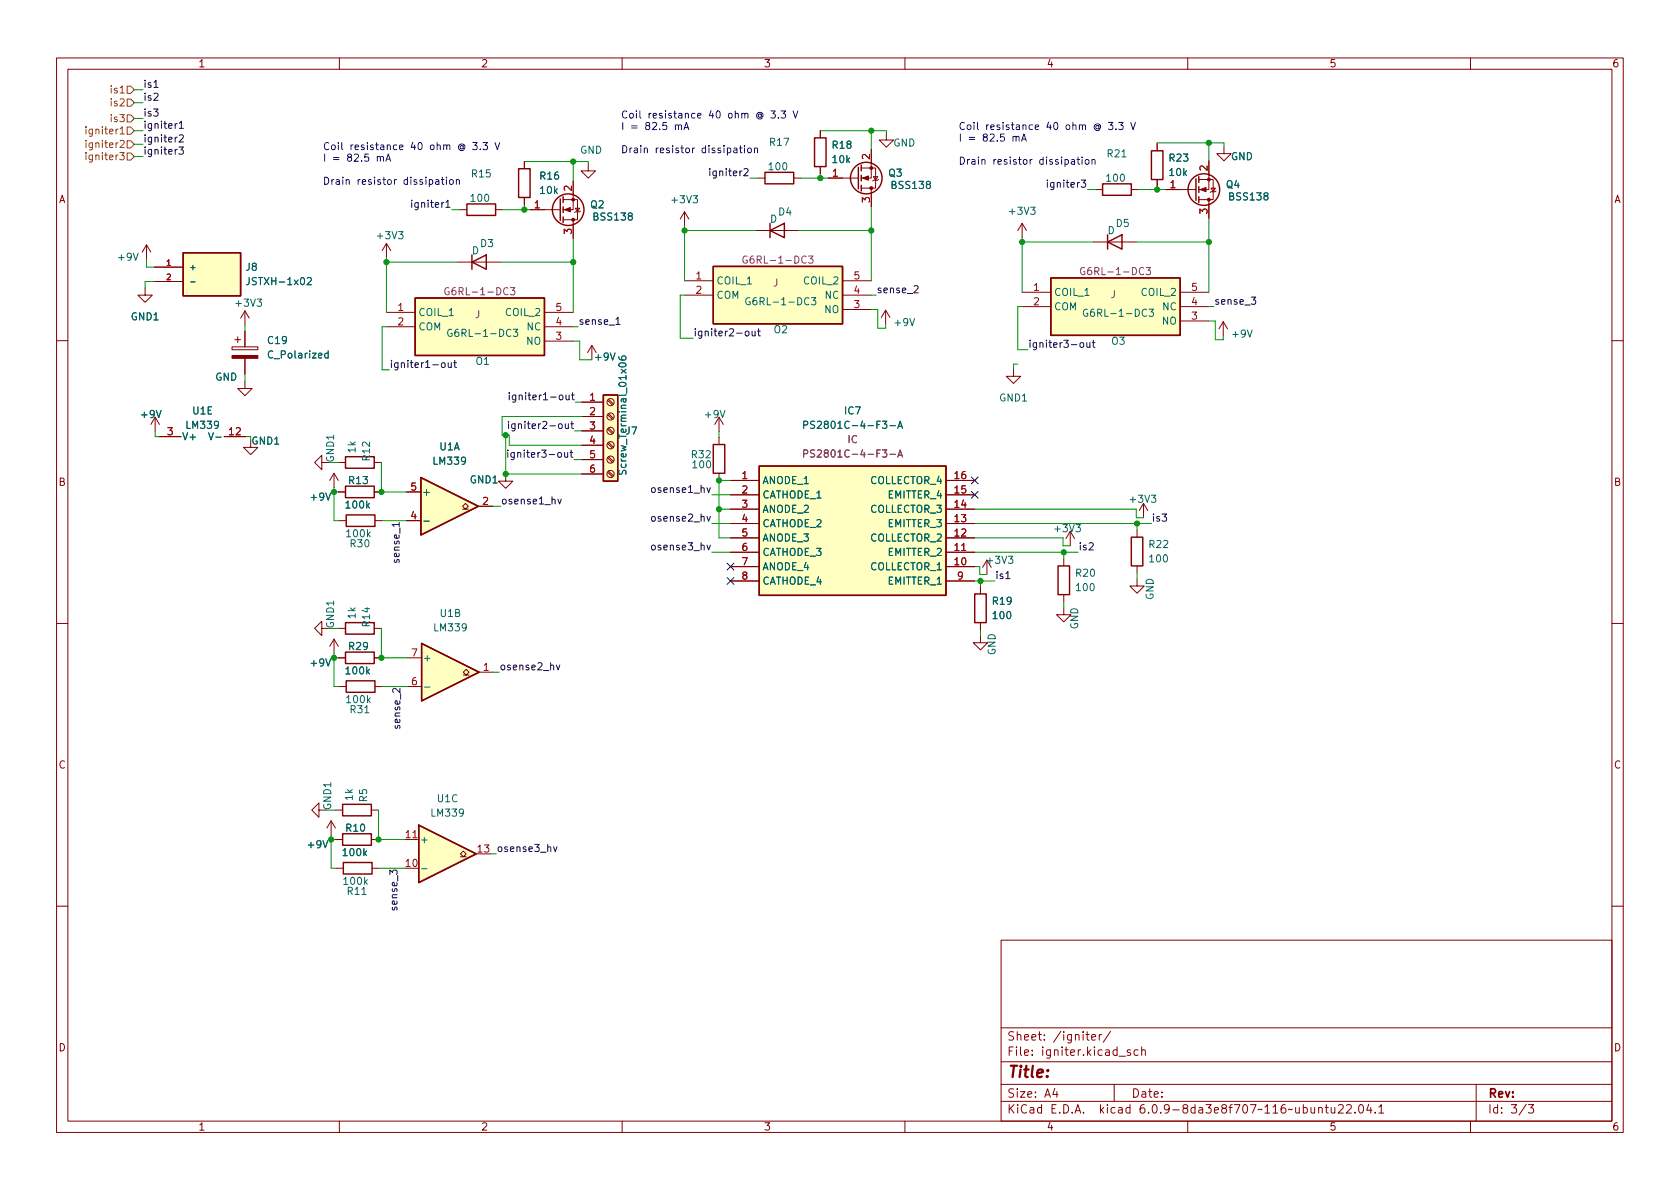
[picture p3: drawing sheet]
<svg xmlns="http://www.w3.org/2000/svg" width="297mm" height="210mm" viewBox="0 0 297 210" stroke-linecap="round" stroke-linejoin="round" font-family="sans-serif">
<g fill="none" stroke="#840000" stroke-width=".18">
<path d="M10 10.2h277v190.1h-277zM12 12.2h273v186.1h-273zM60 10.2v2M110 10.2v2M160 10.2v2M210 10.2v2M260 10.2v2M81.3 37.1h1.2M87.6 37.1h1.3M92.7 28.6v1.2M92.7 34.9v1.3M93.7 37.1h5.4"/>
<path d="M99.6 35.3h2.5v3.6h-2.5M101.3 32v5.1h-1.7M101.3 38.9v3.3M101.7 36.8h.8l-.4 .7zM102.6 37.3l-.1 .2h-.8l-.1 .1M104 29v1.2h1.3l-1.3 1.3-1.3-1.3h1.3M121 37.5l.8 1.2M121 37.5v2.5M121 37.5l-.7 1.2M134 31.5h1.3M140.3 31.5h1.3M145 23.1v1.3"/>
<path d="M145 29.5v1.2M146.4 31.5h5.4M152.3 29.7h2.5v3.6h-2.5M154.1 26.4v5.1h-1.8M154.1 33.3v3.3M154.4 31.2h.8l-.4 .7zM155.3 31.7l-.1 .2h-.8l-.1 .1M156.7 23.5v1.3h1.3l-1.3 1.2-1.3-1.2h1.3M180.7 39.5l.8 1.3M180.7 39.5v2.5M180.7 39.5l-.7 1.3M193.7 33.5h1.2"/>
<path d="M200 33.5h1.3M204.6 25.4v1.3M204.6 31.7v1.3M206.1 33.5h5.4M212 31.7h2.5v3.6h-2.5M213.7 28.4v5.1h-1.7M213.7 35.3v3.3M214.1 33.3h.8l-.4 .6zM215 33.8l-.1 .1h-.8l-.1 .1M216.4 25.9v1.3h1.3l-1.3 1.2-1.3-1.2h1.3M25.7 50.9v1.3h1.2l-1.2 1.3-1.3-1.3h1.3M25.9 43.3l.8 1.3"/>
<path d="M25.9 43.3v2.5M25.9 43.3l-.8 1.3M27.3 47.2h5.1M27.3 49.8h5.1M42 59.6v1M43.3 55l.8 1.3M43.3 55v2.5M43.3 58.5v2.8M43.3 55l-.8 1.3M68.3 43l.8 1.3M68.3 43v2.6M68.3 43l-.7 1.3"/>
<path d="M68.3 55.2h5.1M68.3 57.8h5.1M80.9 46.3h7.6M96.3 55.2h5M96.3 57.8h5M121 49.7h5.1M121 52.2h5.1M133.6 40.8h7.6M149 49.7h5.1M149 52.2h5.1M149 54.7h5.1M156.6 54.9l-.8 1.2"/>
<path d="M156.6 54.9v2.5M156.6 54.9l.8 1.2M180.7 51.7h5.1M180.7 54.2h5.1M193.3 42.8h7.6M208.7 51.7h5M208.7 54.2h5M208.7 56.8h5M216.3 56.9l-.8 1.3M216.3 56.9v2.5M216.3 56.9l.7 1.3M10 60.2h2"/>
<path d="M27.4 73.8l-.7 1.3M27.4 73.8v2.5M27.4 73.8l.8 1.3M28.2 77.2h3.8M39.6 77.2h3.8M41 61.3h4.6v.5h-4.6zM41.5 60.1h1M43.3 67.4v1.3h1.3l-1.3 1.3-1.3-1.3h1.3M43.3 63.4v2.8M44.3 77.8v1.3h-1.2l1.2 1.3 1.3-1.3h-1.3M96.3 60.3h5M102.9 71.1h3.8"/>
<path d="M102.9 73.7h3.8M102.9 76.2h3.8M102.9 78.7h3.8M104.6 61.1l-.7 1.3M104.6 61.1v2.5M104.6 61.1l.8 1.3M107.4 78.4l.9 .8M107.4 75.9l.9 .8M107.4 73.3l.9 .9M107.4 70.8l.9 .8M107.6 78.2l.9 .9M107.6 75.7l.9 .8"/>
<path d="M107.6 73.1l.9 .9M107.6 70.6l.9 .8M127.1 73.8l-.7 1.3M127.1 73.8v2.5M127.1 77.3v1.3M127.1 73.8l.8 1.3M179.2 65.3v1.2h-1.3l1.3 1.3 1.3-1.3h-1.3M285 60.2h2M56.9 81.8v1.3l-1.3-1.3 1.3-1.3v1.3h1.3M59.1 83.7v2.5M59.1 83.7l-.8 1.3M59.1 83.7l.7 1.3"/>
<path d="M59.8 87h1.3M59.8 81.8h1.3M59.9 92.1h1.3M66.2 87h1.2M66.2 81.8h1.2M66.3 92.1h1.3M71.9 92.1h2.5M71.9 87h2.5M81.8 90h.5l-.5-.5 .5-.5 .5 .5-.5 .5h.5M84.6 89.5h2.5M89.4 83.8v1.3h-1.3l1.3 1.3 1.3-1.3h-1.3M102.9 81.3h3.8"/>
<path d="M102.9 83.8h3.8M107.4 83.5l.9 .8M107.4 80.9l.9 .9M107.6 83.3l.9 .8M107.6 80.8l.9 .8M127.1 83.7v1.3M129.2 85h5M129.2 97.7h5M129.2 95.1h5M129.2 92.6h5M129.2 90h5M129.2 87.5h5"/>
<path d="M167.3 85h5M167.3 97.7h5M167.3 95.1h5M167.3 92.6h5M167.3 90h5M167.3 87.5h5M188.1 98.8v1.3M189.2 94l-.7 1.2M189.2 94v2.5M189.2 94l.8 1.2M201 93.7v1.3M202.2 89l-.8 1.3"/>
<path d="M202.2 89v2.6M202.2 89l.7 1.3M10 110.2h2M56.9 111.1v1.3l-1.3-1.3 1.3-1.3v1.3h1.3M59.1 113l-.8 1.3M59.1 113v2.6M59.1 113l.7 1.3M59.8 116.3h1.3M59.8 111.1h1.3M66.2 116.3h1.2M66.2 111.1h1.2M72 116.3h2.5"/>
<path d="M81.9 119.4h.5l-.5-.5 .5-.5 .5 .5-.5 .5h.5M84.7 118.9h2.5M129.2 100.2h5M129.2 102.7h5M167.3 100.2h5M167.3 102.7h5M173.4 112.4v1.3h1.2l-1.2 1.2-1.3-1.2h1.3M173.4 103.8v1.2M173.4 110.1v1.3M173.7 100.3l.8-1.2v2.5M188.1 107.4v1.3h1.3l-1.3 1.3-1.3-1.3h1.3M188.1 105.2v1.2"/>
<path d="M201 102.4v1.2h1.3l-1.3 1.3-1.2-1.3h1.2M201 100.1v1.2M285 110.2h2M59.9 121.4h1.3M66.3 121.4h1.3M72 121.4h2.5M56.4 143.3v1.2l-1.3-1.2 1.3-1.3v1.3h1.3M58.5 145.2l-.7 1.2M58.5 145.2v2.5M58.5 145.2l.8 1.2M59.3 148.5h1.3M59.3 143.3h1.3"/>
<path d="M59.4 153.5h1.3M65.7 148.5h1.2M65.7 143.3h1.2M65.8 153.5h1.3M71.5 148.5h2.5M81.4 151.5h.5l-.5-.5 .5-.5 .5 .5-.5 .5h.5M10 160.2h2M177 166.3h108v32h-108zM285 160.2h2M60 198.3v2M110 198.3v2M160 198.3v2"/>
<path d="M177 194.8h108M177 191.8h108M177 187.8h108M177 181.8h108M186.5 192.5l-.4 1h1M186.9 193v1M192 182.9h.6M192.2 182.4v1.3l.4 .2M193 183.4l.7-.1-.1-.3-.4-.1-.2 .2 .1 .8h.5M194.4 182.9v1M194.8 182.9l-.3 .1-.1 .2M196.4 182.4l-1.3 1.9"/>
<path d="M197 191.8v3M197.9 186.8h1.1M199.9 185.7l-.4-.1-.2 .2 .1 .3 .5 .1v.4h-.6M201.2 185.7l-.4-.1-.3 .3v.4l.1 .3h.6M201.9 185.8l.2-.2 .3 .1 .1 .9M201.9 185.1v1.5M210 198.3v2M233.1 196l.3-.2 .3 .1 .1 .9M233.1 195.8v1M234.3 195.8h.6M234.5 195.3v1.3l.4 .2M235.4 195.8v1h.4l.2-.1"/>
<path d="M236 195.8v1M236.6 195.5l.6-.2 .2 .2 .1 .3-.9 1h.9M238.1 195.5l.5-.2 .3 .2v.3l-.9 1h.9M239.6 196.7v.1M240.4 195.4l.2-.1a.81 .81 0 0 1 .6 .7 .81 .81 0 0 1-.3 .8h-.2a.81 .81 0 0 1-.6-.6 .81 .81 0 0 1 .3-.8zM242 195.3l-.4 1h1M242.4 195.8v1M243.1 196.7v.1M243.8 195.8l.4-.5v1.5M243.8 196.8h.8M260 198.3v2M261 191.8v6.5"/>
<path d="M269.9 195.3l-1.3 1.9M270.2 195.3h1l-.6 .6 .5 .1v.7l-.2 .1h-.5l-.2-.1"/>
<circle cx="107.9" cy="78.7" r=".63"/>
<circle cx="107.9" cy="76.2" r=".63"/>
<circle cx="107.9" cy="73.7" r=".63"/>
<circle cx="107.9" cy="71.1" r=".63"/>
<circle cx="107.9" cy="83.8" r=".63"/>
<circle cx="107.9" cy="81.3" r=".63"/>
</g>
<g fill="none" stroke="#840000" stroke-width=".25">
<path d="M82.5 36.1h5.1v2h-5.1zM91.7 29.8h2v5.1h-2zM99.1 35.2v3.8M99.6 34.8v1M99.6 36.6v1M99.6 38.3v1.1M135.3 30.5h5v2h-5zM136.1 39.5v2.5M144 24.4h2v5.1h-2zM151.8 29.6v3.8M152.3 29.2v1M152.3 31v1"/>
<path d="M152.3 32.8v1M194.9 32.5h5.1v2h-5.1zM203.6 26.7h2v5h-2zM211.5 31.6v3.8M212 31.2v1.1M212 33v1M212 34.8v1M32.4 44.7h10.1v7.6h-10.1zM73.4 52.7h22.9v10.2h-22.9zM83.4 46.3l2.6-1.2v2.5zM83.4 45.1v2.5M126.1 47.1h22.9v10.2h-22.9z"/>
<path d="M136.1 40.8l2.6-1.3v2.5zM185.8 49.1h22.9v10.2h-22.9zM195.8 42.8l2.6-1.3v2.6zM195.8 41.5v2.6M106.7 69.8h2.5v15.3h-2.5zM126.1 78.6h2v5.1h-2zM61.1 86h5.1v2h-5.1zM61.1 80.8h5.1v2h-5.1zM61.2 91.1h5.1v2h-5.1zM74.4 84.4l10.2 5.1-10.2 5.1zM134.2 82.4h33.1v22.9h-33.1zM200 95h2.1v5.1h-2.1z"/>
<path d="M61.1 110.1h5.1v2h-5.1zM61.1 115.3h5.1v2h-5.1zM74.5 113.8l10.2 5.1-10.2 5zM172.3 105h2.1v5.1h-2.1zM187.1 100.1h2v5.1h-2zM61.2 120.4h5.1v2h-5.1zM60.6 142.2h5.1v2.1h-5.1zM60.6 147.4h5.1v2.1h-5.1zM60.7 152.5h5.1v2.1h-5.1zM74 145.9l10.2 5.1-10.2 5.1z"/>
<circle cx="100.5" cy="37.1" r="2.79"/>
<circle cx="153.2" cy="31.5" r="2.79"/>
<circle cx="212.9" cy="33.5" r="2.79"/>
</g>
<g fill="#ffffc2" stroke="#ffffc2" stroke-width=".18">
<path d="M32.4 44.7h10.1v7.6h-10.1z"/>
<path d="M73.4 52.7h22.9v10.2h-22.9z"/>
<path d="M134.2 82.4h33.1v22.9h-33.1z"/>
<path d="M106.7 69.8h2.5v15.3h-2.5z"/>
<path d="M74 145.9l10.2 5.1-10.2 5.1z"/>
<path d="M74.5 113.8l10.2 5.1-10.2 5z"/>
<path d="M185.8 49.1h22.9v10.2h-22.9z"/>
<path d="M126.1 47.1h22.9v10.2h-22.9z"/>
<path d="M74.4 84.4l10.2 5.1-10.2 5.1z"/>
</g>
<g fill="none" stroke="#006464" stroke-width=".18">
<path d="M33.7 49.9h.8M44.1 49.1v.9a.41 .41 0 0 1-.5 .4M54.3 49.2l.5-.1 .3 .3-.8 1h.8M79.9 58.3a.59 .59 0 0 0-.8 .6 .59 .59 0 0 0 .8 .5v-.4h-.2M90.8 58.2h.7l-.4 .5 .4 .1v.6l-.2 .1-.5-.1M132.6 52.7a.59 .59 0 0 0-.8 .6 .59 .59 0 0 0 .8 .5v-.4h-.2M143.5 52.6h.7l-.4 .5 .4 .1v.6l-.2 .1-.5-.1M192.3 54.7a.59 .59 0 0 0-.8 .6 .59 .59 0 0 0 .8 .6v-.5h-.2M203.2 54.7h.7l-.4 .5 .4 .1v.5l-.2 .1-.5-.1M36.9 76.5l.4 1.3 .4-1.3M58 62.5h-.3l-.3 .2 .1 .5h.5M58 62v1.3"/>
<path d="M109.4 63.1l.1 .3a.86 .86 0 0 0 1.2 0l-.1-.4-.5-.1-.2 .3 .1 .4 .1 .1M142.1 75.1h.6l.1-.2v-.3l-.7-.1v1.3M144 74.5h-.4l-.2 .1v.4l.5 .2 .1 .3-.2 .3-.5-.1M157.3 75.3h1M158.7 75.8l.5-1.3 .4 1.3M158.9 75.4h.6M74.9 92.2h1M109.5 83.1l-.1 .5 .1 .2h.4l.2-.5 .3-.2 .3 .3-.1 .5M75.1 121.5h.9M74.5 153.6h1"/>
</g>
<path d="M79.4 50.9a.59 .59 0 0 0-.8 .6 .59 .59 0 0 0 .8 .6v-.5h-.2M90.2 50.9h.8l-.4 .4 .4 .2v.5l-.2 .1-.6-.1M132.1 45.3a.59 .59 0 0 0-.8 .6 .59 .59 0 0 0 .8 .6v-.5h-.2M143 45.3h.7l-.4 .5 .4 .1v.5l-.2 .1-.5-.1M191.8 47.4a.59 .59 0 0 0-.8 .5 .59 .59 0 0 0 .8 .6v-.5h-.2M202.6 47.3h.8l-.4 .5 .4 .1v.6l-.2 .1-.6-.1M144 79.6h-.4l-.2 .1v.3l.5 .3 .1 .3-.2 .2h-.5M142.1 80.2h.6l.1-.2v-.3l-.7-.1v1.2M157.3 80.3h1M158.7 80.8l.5-1.2 .4 1.2M158.9 80.5h.6" fill="none" stroke="#840084" stroke-width=".18"/>
<g fill="#840000" stroke="#840000" stroke-width=".18">
<path d="M152.5 31.5l1-.4v.8z"/>
<path d="M41 62.9h4.6v.5h-4.6z"/>
<path d="M99.8 37.1l1-.4v.8z"/>
<path d="M212.2 33.5l1-.4v.8z"/>
<circle cx="154.1" cy="29.7" r=".25"/>
<circle cx="154.1" cy="33.3" r=".25"/>
<circle cx="101.3" cy="35.3" r=".25"/>
<circle cx="101.3" cy="38.9" r=".25"/>
<circle cx="213.7" cy="31.7" r=".25"/>
<circle cx="213.7" cy="35.3" r=".25"/>
</g>
<g fill="none" stroke="#725600" stroke-width=".18">
<path d="M22.5 17.5h.6l.6 .7-.6 .6h-.6zM22.5 15.2h.6l.6 .7-.6 .6h-.6zM15.2 27v.1M15.2 24.8v.1M15.2 22.4v.1M15.2 22.8v.9M15.2 25.2v.9M15.2 27.4v.9M21.2 23.7h.8M22.5 20.3h.6l.6 .6-.6 .7h-.6zM22.5 27h.6l.6 .7-.6 .6h-.6zM22.5 24.9h.6l.6 .6-.6 .7h-.6z"/>
<path d="M22.5 22.5h.6l.6 .6-.6 .6h-.6z"/>
</g>
<g fill="none" stroke="#0f0f0f" stroke-width=".18">
<path d="M27.2 15.5h.7M31.6 26h.8l-.4 .5 .4 .1v.5l-.2 .2-.6-.2M31.7 24l.5-.2 .2 .4-.8 .9h.8M31.7 21.8l.4-.4v1.3M31.7 22.7h.7M72.8 35.4v.1M72.8 35.8v.9M78.8 36.7h.8M125.5 29.8v.1M125.5 30.2v.9M185.2 31.8v.2M185.2 32.3v.8"/>
<path d="M108.9 56.5l.4-.4v1.3M108.9 57.4h.7M131.9 58.6h.3l.2 .2v.4l-.2 .2-.3-.1-.1-.1zM133 58.6v.7l.3 .1 .2-.1M133.5 58.6v.8M133.9 58.6h.5M134.1 58.1v1.1l.3 .2M161.6 50.6l.5-.1 .2 .4-.8 .9h.8M221.2 52.5h.8l-.4 .5 .4 .1v.6l-.2 .1-.6-.1M78.2 64.2l.3-.1 .2 .3v.3l-.2 .3-.3-.1-.2-.2zM79.3 64.1v.8l.3 .1 .2-.1M79.8 64.1v.9"/>
<path d="M80.2 64.1h.5M80.4 63.7v1.1l.3 .2M89.8 79.6v.1M89.9 74.5v.1M89.9 74.9v.9M90 69.4v.2M90 69.9v.8M91.1 74.9v1.1l-.3 .2-.3-.1M91.1 75l-.4-.1-.2 .3 .1 .5h.5M91.2 69.9v1l-.3 .2h-.3M91.2 69.9h-.4l-.2 .2 .1 .5h.5M100.9 74.9h.5"/>
<path d="M101 79.6v1.1l.3 .2M101 69.9h.5M101.1 74.5v1.1l.3 .2M101.2 69.4v1.1l.3 .2M191.1 60.6h.3l.2 .2v.4l-.2 .2h-.3l-.2-.2zM192.2 60.6v.8h.3l.2-.1M192.7 60.6v.8M193.1 60.6h.5M193.3 60.2v1.1l.3 .1M89.8 80v.9M90.9 80v1l-.2 .3-.3-.1M90.9 80.1l-.3-.1-.3 .3 .2 .5h.4"/>
<path d="M98.6 88.3l.3 .8 .3-.8M100.8 80h.5M98.4 117.6l.3 .9 .3-.9M177.8 102.3h.8M97.9 149.7l.3 .9 .3-.9"/>
</g>
<g fill="none" stroke="#0000c2" stroke-width=".18">
<path d="M136.3 19.6h.8l-.4 .5 .3 .1v.6l-.2 .1-.5-.1M138.1 19.6h.8l-.4 .5 .3 .1v.6l-.1 .1-.6-.1M140.2 19.6l.4 1.3 .5-1.3M66.7 27.8l.2-.1h.3l.1 .8M66.7 27.7v.8M67.3 27.8l.1-.1h.3l.1 .8M68.2 28.5l.5-1.3 .4 1.3M68.3 28.2h.7M77.1 31.8h.4l.1 .8M77.6 32.1h-.4l-.2 .2 .2 .3 .4-.1M78 31.8h.5M78.2 31.3v1.1l.3 .2"/>
<path d="M78.9 31.3v.2M78.9 31.8v.8M79.6 31.8h.3l.2 .2v.4l-.2 .2-.3-.1-.1-.1zM80.7 31.9l.2-.1h.3v.8M80.7 31.8v.8M83.6 25.2h.8l-.4 .5 .3 .1v.5l-.2 .2-.5-.2M84.9 26.3v.2M85.4 25.2h.8l-.4 .5 .3 .1v.5l-.2 .2-.5-.2M87.5 25.2l.4 1.3 .5-1.3M119.4 22.2l.2-.1h.3l.1 .8M119.4 22.1v.8M120 22.3l.1-.2h.3l.1 .8"/>
<path d="M120.9 22.9l.5-1.2 .4 1.2M121.1 22.6h.6M129.8 26.2h.4l.1 .8M130.3 26.5h-.4l-.2 .2 .2 .3h.4M130.7 26.2h.5M130.9 25.7v1.1l.3 .2M131.6 25.7v.2M131.6 26.2v.8M132.3 26.2h.3l.2 .2v.4l-.2 .2h-.3l-.1-.2zM133.4 26.3l.2-.1h.3v.8M133.4 26.2v.8M137.6 20.8v.1"/>
<path d="M179.1 24.2l.2-.1 .3 .1 .1 .8M179.1 24.1v.9M179.7 24.3l.1-.2 .3 .1 .1 .8M180.6 25l.4-1.3 .5 1.3M180.7 24.6h.6M189.5 28.3h.4l.1 .7M190 28.5l-.4 .1-.2 .1 .2 .3h.4M190.4 28.2h.5M190.6 27.8v1.1l.3 .1M191.3 27.8v.1M191.3 28.2v.8M192 28.3l.3-.1 .2 .2v.4l-.2 .2h-.3l-.1-.2z"/>
<path d="M193.1 28.3l.2-.1 .3 .1v.7M193.1 28.2v.8M196 21.6h.8l-.5 .5 .4 .1v.6l-.2 .1-.5-.1M197.3 22.8v.1M197.8 21.6h.8l-.4 .5 .3 .1v.6l-.2 .1-.5-.1M199.9 21.6l.4 1.3 .5-1.3"/>
</g>
<g fill="none" stroke="#009600" stroke-width=".18">
<path d="M23.7 18.2h1.6M23.7 15.9h1.6M23.7 23.1h1.6M23.7 27.7h1.6M23.7 25.5h1.6M23.7 20.9h1.6M79.9 37.1h1.4M88.9 37.1h4.8M92.7 28.6h11.3v.4M92.7 36.2v.9M101.3 28.6v3.4M121 40v9.7"/>
<path d="M132.6 31.5h1.4M141.6 31.5h4.8M145 23.1h11.7v.4M145 30.7v.8M154.1 23.1v3.3M154.1 36.6v13.1M192.3 33.5h1.4M201.3 33.5h4.8M204.6 25.4v-.1h11.8v.6M204.6 33v.5M213.7 25.3v3.1M213.7 38.6v13.1"/>
<path d="M25.9 45.8v1.4h1.4M27.3 49.8h-1.6v1.1M43.3 57.5v1M68.3 46.3h12.6M68.3 57.8h-.7v7.6h1.2M68.3 45.6v9.6M88.5 46.3h12.8M101.3 42.2v13M101.3 57.8h.9M121 52.2h-.7v7.6h2.3M121 40.8h12.6M141.2 40.8h12.9"/>
<path d="M154.1 52.2h.8M154.1 54.7h1.1v3.3h1.4v-.6M180.7 54.2h-.7v7.6h1.7M180.7 42.8h12.6M180.7 42v9.7M200.9 42.8h12.8M213.7 56.8h1.2v3.3h1.4v-.7M213.7 54.2h.9M27.4 76.3v.9h.8M43.3 66.2v1.2M43.4 77.2h.9M89.4 77v6.8h13.5"/>
<path d="M101.3 60.3h1.2v3.3h2.1M101.6 76.2h1.3M101.7 71.1h1.2M102.9 73.7h-14.1v3.3h1.2v1.7h12.9M127.1 76.3v1M180 64.4h-.8v.9M58.2 81.8h1.6M59.1 86.2v5.9h.8M59.1 87h.7M67.4 81.8v5.2h4.5M67.6 92.1h4.3M87.1 89.5h1.4"/>
<path d="M101.5 81.3h1.4M125.9 92.6h3.3M125.9 97.7h3.3M125.9 87.5h3.3M127.1 90h2.1M129.2 85h-2.1v10.1h2.1M172.3 92.6h31.3M172.3 90h28.6v1.6h1.3M172.3 95.1h15.7v1.4h1.2M172.3 97.7h18.3M188.1 97.7v1.1M201 92.6v1.1"/>
<path d="M58.2 111.1h1.6M59.1 115.6v5.8h.8M59.1 116.3h.7M67.4 111.1v5.2h4.6M87.2 118.9h1.1M172.3 102.7h3.6M172.3 100.2h.9v1.4h1.3M173.4 102.7v1.1M173.4 111.4v1M188.1 106.4v1M201 101.3v1.1M67.6 121.4h4.4"/>
<path d="M57.7 143.3h1.6M58.5 147.7v5.8h.9M58.5 148.5h.8M66.9 143.3v5.2h4.6M67.1 153.5h4.4M86.7 151h1.1"/>
</g>
<path d="M128.5 99.6l1.3 1.2M129.8 99.6l-1.3 1.2M171.7 86.9l1.2 1.2M171.7 84.3l1.2 1.3M172.9 86.9l-1.2 1.2M172.9 84.3l-1.2 1.3M128.5 102.1l1.3 1.2M129.8 102.1l-1.3 1.2" fill="none" stroke="#000084" stroke-width=".18"/>
<g fill="#009600" stroke="#009600" stroke-width=".18">
<circle cx="204.6" cy="33.5" r=".46"/>
<circle cx="213.7" cy="42.8" r=".46"/>
<circle cx="213.7" cy="25.3" r=".46"/>
<circle cx="89.4" cy="83.8" r=".46"/>
<circle cx="89.4" cy="77" r=".46"/>
<circle cx="68.3" cy="46.3" r=".46"/>
<circle cx="67.4" cy="116.3" r=".46"/>
<circle cx="58.5" cy="148.5" r=".46"/>
<circle cx="66.9" cy="148.5" r=".46"/>
<circle cx="59.1" cy="116.3" r=".46"/>
<circle cx="154.1" cy="23.1" r=".46"/>
<circle cx="154.1" cy="40.8" r=".46"/>
<circle cx="180.7" cy="42.8" r=".46"/>
<circle cx="145" cy="31.5" r=".46"/>
<circle cx="59.1" cy="87" r=".46"/>
<circle cx="127.1" cy="85" r=".46"/>
<circle cx="67.4" cy="87" r=".46"/>
<circle cx="127.1" cy="90" r=".46"/>
<circle cx="201" cy="92.6" r=".46"/>
<circle cx="188.1" cy="97.7" r=".46"/>
<circle cx="173.4" cy="102.7" r=".46"/>
<circle cx="101.3" cy="46.3" r=".46"/>
<circle cx="121" cy="40.8" r=".46"/>
<circle cx="101.3" cy="28.6" r=".46"/>
<circle cx="92.7" cy="37.1" r=".46"/>
</g>
<text font-size="2.8" fill="#840000" x="178" y="190.6">Title:</text>
<g font-size="2.1" fill="#840000">
<text x="178" y="184">Sheet: /igniter/</text>
<text x="178" y="186.7">File: igniter.kicad_sch</text>
<text x="178" y="196.9">KiCad E.D.A. kicad 6.0.9-8da3e8f707~116~ubuntu22.04.1</text>
<text x="178" y="194.1">Size: A4</text>
<text x="200" y="194.1">Date:</text>
<text x="263" y="194.1">Rev:</text>
<text x="263" y="196.9">Id: 3/3</text>
</g>
<g font-size="1.8" fill="#840000">
<text x="35" y="11.9">1</text>
<text x="85" y="11.9">2</text>
<text x="135" y="11.9">3</text>
<text x="185" y="11.9">4</text>
<text x="235" y="11.9">5</text>
<text x="285" y="11.9">6</text>
<text x="10.3" y="35.9">A</text>
<text x="285.3" y="35.9">A</text>
<text x="10.3" y="85.9">B</text>
<text x="285.3" y="85.9">B</text>
<text x="10.3" y="135.9">C</text>
<text x="285.3" y="135.9">C</text>
<text x="10.3" y="185.9">D</text>
<text x="285.3" y="185.9">D</text>
<text x="35" y="199.9">1</text>
<text x="85" y="199.9">2</text>
<text x="135" y="199.9">3</text>
<text x="185" y="199.9">4</text>
<text x="235" y="199.9">5</text>
<text x="285" y="199.9">6</text>
</g>
<g font-size="1.8" fill="#725600">
<text x="19.8" y="16.5">is1</text>
<text x="15.9" y="23.7">igniter1</text>
<text x="19.8" y="21.6">is3</text>
<text x="19.8" y="18.8">is2</text>
<text x="15.9" y="28.3">igniter3</text>
<text x="15.9" y="26.2">igniter2</text>
</g>
<g font-size="1.8" fill="#0f0f0f">
<text x="25.3" y="15.5">is1</text>
<text x="25.3" y="17.8">is2</text>
<text x="25.3" y="22.8">igniter1</text>
<text x="25.3" y="20.6">is3</text>
<text x="25.3" y="27.3">igniter3</text>
<text x="25.3" y="25.2">igniter2</text>
<text x="126.2" y="31.1">igniter2</text>
<text x="185.9" y="33.2">igniter3</text>
<text x="73.5" y="36.7">igniter1</text>
<text x="154.9" y="51.8">sense_2</text>
<text x="214.6" y="53.9">sense_3</text>
<text x="102.2" y="57.4">sense_1</text>
<text x="122.6" y="59.5">igniter2-out</text>
<text x="68.8" y="65.1">igniter1-out</text>
<text x="181.7" y="61.5">igniter3-out</text>
<text x="92" y="70.8">igniter1-out</text>
<text x="91.9" y="75.8">igniter2-out</text>
<text x="91.7" y="80.9">igniter3-out</text>
<text x="88.5" y="89.2">osense1_hv</text>
<text x="115.7" y="87.1">osense1_hv</text>
<text x="115.7" y="92.2">osense2_hv</text>
<text x="203.6" y="92.2">is3</text>
<text x="70.6" y="99.1" transform="rotate(-90 70.6 99.1)">sense_1</text>
<text x="115.7" y="97.3">osense3_hv</text>
<text x="190.6" y="97.3">is2</text>
<text x="175.9" y="102.4">is1</text>
<text x="88.3" y="118.5">osense2_hv</text>
<text x="70.8" y="128.4" transform="rotate(-90 70.8 128.4)">sense_2</text>
<text x="87.8" y="150.6">osense3_hv</text>
<text x="70.3" y="160.5" transform="rotate(-90 70.3 160.5)">sense_3</text>
</g>
<g font-size="1.8" fill="#0000c2">
<text x="109.7" y="20.9">Coil resistance 40 ohm @ 3.3 V</text>
<text x="109.7" y="23">I = 82.5 mA</text>
<text x="169.4" y="23">Coil resistance 40 ohm @ 3.3 V</text>
<text x="57" y="26.5">Coil resistance 40 ohm @ 3.3 V</text>
<text x="57" y="28.6">I = 82.5 mA</text>
<text x="109.7" y="27.1">Drain resistor dissipation</text>
<text x="169.4" y="25">I = 82.5 mA</text>
<text x="169.4" y="29.1">Drain resistor dissipation</text>
<text x="57" y="32.7">Drain resistor dissipation</text>
</g>
<g font-size="1.8" fill="#006464">
<text x="102.6" y="27.2">GND</text>
<text x="136.2" y="25.8">R17</text>
<text x="147.2" y="26.3">R18</text>
<text x="147.3" y="28.8">10k</text>
<text x="157.9" y="25.9">GND</text>
<text x="195.9" y="27.8">R21</text>
<text x="206.8" y="28.6">R23</text>
<text x="217.6" y="28.3">GND</text>
<text x="83.4" y="35.7">100</text>
<text x="83.5" y="31.4">R15</text>
<text x="95.6" y="31.7">R16</text>
<text x="95.6" y="34.3">10k</text>
<text x="118.9" y="35.9">+3V3</text>
<text x="136.1" y="30.1">100</text>
<text x="157.1" y="31.2">Q3</text>
<text x="157.8" y="33.4">BSS138</text>
<text x="195.8" y="32.1">100</text>
<text x="206.8" y="31.1">10k</text>
<text x="216.8" y="33.3">Q4</text>
<text x="217.5" y="35.4">BSS138</text>
<text x="104.4" y="36.8">Q2</text>
<text x="105.1" y="39">BSS138</text>
<text x="136.1" y="39.4">D</text>
<text x="137.7" y="38.1">D4</text>
<text x="178.6" y="38">+3V3</text>
<text x="195.8" y="41.4">D</text>
<text x="197.4" y="40.1">D5</text>
<text x="21" y="46.1">+9V</text>
<text x="43.5" y="47.9">J8</text>
<text x="66.9" y="42.3">+3V3</text>
<text x="83.4" y="45">D</text>
<text x="85" y="43.7">D3</text>
<text x="44.2" y="50.4">JSTXH-1x02</text>
<text x="126.6" y="50.3">COIL_1</text>
<text x="126.6" y="52.8">COM</text>
<text x="132.8" y="54">G6RL-1-DC3</text>
<text x="142.3" y="50.3">COIL_2</text>
<text x="145.9" y="52.8">NC</text>
<text x="186.3" y="52.3">COIL_1</text>
<text x="202" y="52.3">COIL_2</text>
<text x="23.2" y="56.6">GND1</text>
<text x="41.9" y="54.2">+3V3</text>
<text x="73.9" y="55.9">COIL_1</text>
<text x="73.9" y="58.4">COM</text>
<text x="80.1" y="59.6">G6RL-1-DC3</text>
<text x="89.6" y="55.9">COIL_2</text>
<text x="93.2" y="58.4">NC</text>
<text x="136.9" y="58.9">O2</text>
<text x="145.8" y="55.4">NO</text>
<text x="158.3" y="57.7">+9V</text>
<text x="186.3" y="54.9">COM</text>
<text x="192.5" y="56">G6RL-1-DC3</text>
<text x="205.5" y="57.4">NO</text>
<text x="205.6" y="54.9">NC</text>
<text x="218" y="59.7">+9V</text>
<text x="47.4" y="60.8">C19</text>
<text x="47.7" y="63.4">C_Polarized</text>
<text x="84.2" y="64.5">O1</text>
<text x="93.1" y="61">NO</text>
<text x="105.3" y="63.7">+9V</text>
<text x="196.6" y="61">O3</text>
<text x="38" y="67.3">GND</text>
<text x="176.7" y="71">GND1</text>
<text x="25.1" y="73.9">+9V</text>
<text x="32.1" y="77.8">V+</text>
<text x="33.1" y="75.8">LM339</text>
<text x="34.1" y="73.3">U1E</text>
<text x="37.7" y="77.8">V-</text>
<text x="110.7" y="76.8">J7</text>
<text x="124.8" y="73.9">+9V</text>
<text x="143.9" y="75.8">PS2801C-4-F3-A</text>
<text x="149.4" y="73.3">IC7</text>
<text x="44.5" y="78.6">GND1</text>
<text x="59.1" y="81.7" transform="rotate(-90 59.1 81.7)">GND1</text>
<text x="62.9" y="80" transform="rotate(-90 62.9 80)">1k</text>
<text x="65.4" y="81.4" transform="rotate(-90 65.4 81.4)">R12</text>
<text x="76.7" y="82.2">LM339</text>
<text x="77.7" y="79.6">U1A</text>
<text x="110.7" y="83.1" transform="rotate(-90 110.7 83.1)">Screw_Terminal_01x06</text>
<text x="122.3" y="81">R32</text>
<text x="122.6" y="82.8">100</text>
<text x="55" y="88.5">+9V</text>
<text x="61.3" y="89.9">100k</text>
<text x="61.8" y="85.6">R13</text>
<text x="74.5" y="87.6">+</text>
<text x="83.1" y="85.5">GND1</text>
<text x="134.7" y="85.6">ANODE_1</text>
<text x="134.7" y="88.1">CATHODE_1</text>
<text x="153.8" y="85.6">COLLECTOR_4</text>
<text x="157" y="88.1">EMITTER_4</text>
<text x="200" y="88.9">+3V3</text>
<text x="61.4" y="95">100k</text>
<text x="134.7" y="90.7">ANODE_2</text>
<text x="134.7" y="93.2">CATHODE_2</text>
<text x="134.7" y="95.8">ANODE_3</text>
<text x="153.8" y="95.8">COLLECTOR_2</text>
<text x="153.8" y="90.7">COLLECTOR_3</text>
<text x="157" y="93.2">EMITTER_3</text>
<text x="186.6" y="94.1">+3V3</text>
<text x="62" y="96.8">R30</text>
<text x="134.7" y="98.3">CATHODE_3</text>
<text x="134.7" y="100.8">ANODE_4</text>
<text x="153.8" y="100.8">COLLECTOR_1</text>
<text x="157" y="98.3">EMITTER_2</text>
<text x="174.7" y="99.7">+3V3</text>
<text x="190.3" y="102">R20</text>
<text x="203.2" y="96.9">R22</text>
<text x="203.4" y="99.4">100</text>
<text x="134.7" y="103.4">CATHODE_4</text>
<text x="157" y="103.4">EMITTER_1</text>
<text x="175.6" y="106.9">R19</text>
<text x="190.4" y="104.5">100</text>
<text x="204" y="106.1" transform="rotate(-90 204 106.1)">GND</text>
<text x="59.1" y="111" transform="rotate(-90 59.1 111)">GND1</text>
<text x="62.9" y="109.4" transform="rotate(-90 62.9 109.4)">1k</text>
<text x="65.4" y="110.7" transform="rotate(-90 65.4 110.7)">R14</text>
<text x="76.9" y="111.6">LM339</text>
<text x="77.9" y="109.1">U1B</text>
<text x="175.7" y="109.5">100</text>
<text x="190.6" y="111.3" transform="rotate(-90 190.6 111.3)">GND</text>
<text x="55" y="117.9">+9V</text>
<text x="61.3" y="119.2">100k</text>
<text x="61.8" y="114.9">R29</text>
<text x="74.7" y="117">+</text>
<text x="176" y="115.9" transform="rotate(-90 176 115.9)">GND</text>
<text x="61.4" y="124.3">100k</text>
<text x="62" y="126.1">R31</text>
<text x="58.5" y="143.2" transform="rotate(-90 58.5 143.2)">GND1</text>
<text x="62.4" y="141.5" transform="rotate(-90 62.4 141.5)">1k</text>
<text x="64.9" y="141.8" transform="rotate(-90 64.9 141.8)">R5</text>
<text x="77.4" y="141.9">U1C</text>
<text x="54.5" y="150">+9V</text>
<text x="61.2" y="147.1">R10</text>
<text x="74.2" y="149.1">+</text>
<text x="76.4" y="144.4">LM339</text>
<text x="60.8" y="151.4">100k</text>
<text x="60.9" y="156.5">100k</text>
<text x="61.5" y="158.2">R11</text>
</g>
<g font-size="1.8" fill="#a90000">
<text x="153.8" y="28.2" transform="rotate(-90 153.8 28.2)">2</text>
<text x="101.1" y="33.8" transform="rotate(-90 101.1 33.8)">2</text>
<text x="147.2" y="31.2">1</text>
<text x="153.8" y="35.8" transform="rotate(-90 153.8 35.8)">3</text>
<text x="206.9" y="33.3">1</text>
<text x="213.5" y="30.2" transform="rotate(-90 213.5 30.2)">2</text>
<text x="94.5" y="36.8">1</text>
<text x="101.1" y="41.4" transform="rotate(-90 101.1 41.4)">3</text>
<text x="213.5" y="37.8" transform="rotate(-90 213.5 37.8)">3</text>
<text x="123.1" y="49.4">1</text>
<text x="123.1" y="51.9">2</text>
<text x="151" y="51.9">4</text>
<text x="151" y="49.4">5</text>
<text x="182.8" y="51.4">1</text>
<text x="182.8" y="54">2</text>
<text x="210.7" y="54">4</text>
<text x="210.7" y="51.4">5</text>
<text x="70.4" y="55">1</text>
<text x="70.4" y="57.5">2</text>
<text x="98.3" y="57.5">4</text>
<text x="98.3" y="55">5</text>
<text x="151" y="54.5">3</text>
<text x="210.7" y="56.5">3</text>
<text x="98.3" y="60.1">3</text>
<text x="104.3" y="70.9">1</text>
<text x="29.6" y="77">3</text>
<text x="40.5" y="77">12</text>
<text x="104.3" y="73.4">2</text>
<text x="104.3" y="75.9">3</text>
<text x="104.3" y="78.5">4</text>
<text x="104.3" y="81">5</text>
<text x="104.3" y="83.6">6</text>
<text x="72.7" y="86.7">5</text>
<text x="85.4" y="89.3">2</text>
<text x="131.2" y="84.7">1</text>
<text x="131.2" y="87.2">2</text>
<text x="131.2" y="89.8">3</text>
<text x="168.8" y="89.8">14</text>
<text x="168.8" y="87.2">15</text>
<text x="168.8" y="84.7">16</text>
<text x="72.7" y="91.8">4</text>
<text x="131.2" y="92.3">4</text>
<text x="131.2" y="94.9">5</text>
<text x="168.8" y="94.9">12</text>
<text x="168.8" y="92.3">13</text>
<text x="131.2" y="97.4">6</text>
<text x="131.2" y="99.9">7</text>
<text x="168.8" y="99.9">10</text>
<text x="168.8" y="97.4">11</text>
<text x="131.2" y="102.5">8</text>
<text x="169.3" y="102.5">9</text>
<text x="72.8" y="116.1">7</text>
<text x="85.5" y="118.6">1</text>
<text x="72.8" y="121.2">6</text>
<text x="71.8" y="148.2">11</text>
<text x="71.8" y="153.3">10</text>
<text x="84.5" y="150.7">13</text>
</g>
<g font-size="1.8" fill="#840084">
<text x="132.3" y="46.6">G6RL-1-DC3</text>
<text x="79.6" y="52.2">G6RL-1-DC3</text>
<text x="136.7" y="50.7">J</text>
<text x="192" y="48.6">G6RL-1-DC3</text>
<text x="196.4" y="52.7">J</text>
<text x="84" y="56.3">J</text>
<text x="143.9" y="80.9">PS2801C-4-F3-A</text>
<text x="149.9" y="78.4">IC</text>
</g>
<g font-size="1.4" fill="#a90000">
<text x="29.5" y="47">1</text>
<text x="29.5" y="49.5">2</text>
</g>
<text font-size="1.4" fill="#006464" x="33.4" y="47.7">+</text>
</svg>
